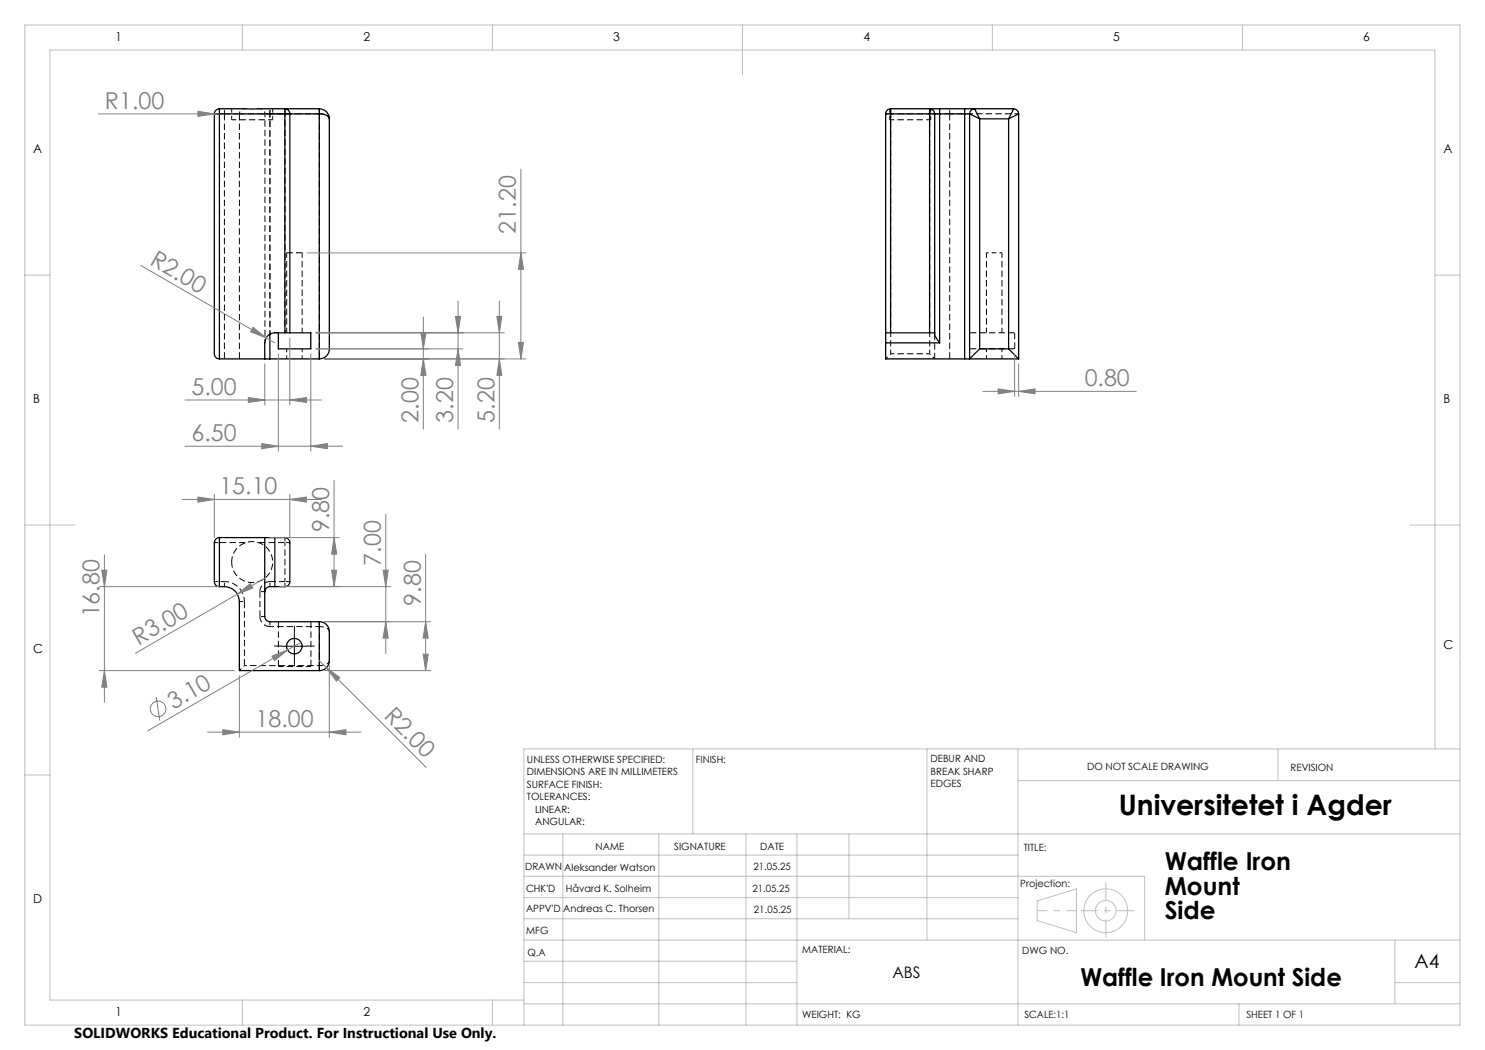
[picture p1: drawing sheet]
<svg xmlns="http://www.w3.org/2000/svg" width="297mm" height="210mm" viewBox="0 0 297 210" stroke-linecap="round" stroke-linejoin="round" font-family="sans-serif">
<path d="M46.3 24h8.2M47.9 22.8h16M177.9 24h8.2M57.3 50.6v16M197.3 50.6v16M60.4 66.6v-16M200.4 66.6v-16" fill="none" stroke="#000" stroke-width=".2" stroke-dasharray="1.3 .6" stroke-dashoffset=".3" stroke-linecap="butt"/>
<path d="M44.9 22.8h3M54 22.8h3M186.9 22.8h3M186.9 66.8v5M46.3 112.4a4.1 4.1 0 0 1 6.1-3.6 4.1 4.1 0 0 1 .3 7 4.1 4.1 0 0 1-6.3-3l-.1-.4M57 116.3h-3" fill="none" stroke="#000" stroke-width=".2" stroke-dasharray="1.3 .6" stroke-dashoffset=".1" stroke-linecap="butt"/>
<g fill="none" stroke="#000" stroke-width=".2" stroke-dasharray="1.3 .6" stroke-dashoffset=".5" stroke-linecap="butt">
<path d="M43.9 22.8h-1M43.9 22.8h1M43.9 22.8v-1M44.9 22.8v-1M46.3 21.8v2.2M54 22.8v-1M54 22.8h-1M54 22.8v44M54.5 24v-2.2M57 22.8v-1M58 22.8h-1M58 22.8h-4"/>
<path d="M63.9 22.8v-1M177.9 21.8v2.2M178.1 22.8h7.8M178.1 22.8v-1M178.1 22.8h-1M185.9 22.8v-1M186.1 24v-2.2M186.9 22.8h-1M189.9 22.8v-1M54 66.8v-44M185.9 70.8h-7.8M42.9 116.3h1"/>
<path d="M42.9 108.5h1M43.9 116.3v-7.8M43.9 117.3v-1M43.9 107.5v1M44.9 117.3v-1M44.9 116.3h-1M53 118.3h-1M54 117.3v-1M57 108.5v7.8M57 117.3v-1M57 107.5v1M58 108.5h-1"/>
<path d="M58 116.3h-1M47.9 120.3h1M53 123.3h-1M54 124.3v1M63.9 134.1v-1M63.9 125.3v7.8M63.9 124.3v1"/>
</g>
<path d="M44.9 22.8v49M63.9 22.8v49M43.9 71.8v-49M47.9 71.8v-49M189.9 71.8v-49M202.9 69.8h-9M202.9 66.6h-9M43.9 108.5h5.3M51.7 108.5h5.3M48.9 133.1v-12.8M55.7 133.3v-9M62.2 133.3v-9" fill="none" stroke="#000" stroke-width=".2" stroke-dasharray="1.3 .6" stroke-dashoffset="-.1" stroke-linecap="butt"/>
<path d="M53 22.8v45.8M57 22.8v43.8M57.3 69.8v2M60.4 71.8v-2M197.3 69.8v2M200.4 71.8v-2" fill="none" stroke="#000" stroke-width=".2" stroke-dasharray="1.3 .6" stroke-dashoffset=".6" stroke-linecap="butt"/>
<path d="M47.9 22.8a1 1 0 0 1 1-1M53 22.8a1 1 0 0 0-1-1M198.8 50.6h-1.5M200.4 50.6h-1.6M63.9 133.1h-15" fill="none" stroke="#000" stroke-width=".2" stroke-dasharray="1.3 .6" stroke-dashoffset=".8" stroke-linecap="butt"/>
<path d="M60.4 50.6h-3.1M202.9 69.8v-3.2M52 118.3v5M52 118.3a2 2 0 0 1 2-2M52 123.3a2 2 0 0 0 2 2" fill="none" stroke="#000" stroke-width=".2" stroke-dasharray="1.3 .6" stroke-linecap="butt"/>
<path d="M63.9 22.8a1.86 1.86 0 0 1 2 1M185.9 22.8v48M189.9 22.8h13.8M178.1 70.8v-48M48.9 120.3a4 4 0 0 0-4-4M54 125.3h9.9M63.9 125.3a1.86 1.86 0 0 1 2 1M65.9 132.1a1.73 1.73 0 0 1-2 1" fill="none" stroke="#000" stroke-width=".2" stroke-dasharray="1.3 .6" stroke-dashoffset=".4" stroke-linecap="butt"/>
<g fill="none" stroke="#000" stroke-width=".25">
<path d="M42.9 22.8h1M42.9 22.8v48a1.02 1.02 0 0 0 1 1M43.9 21.8a1.02 1.02 0 0 0-1 1M43.9 21.8v1M43.9 21.8h20M43.9 22.8h13.1M43.9 22.8v49M57 22.8h1M57 22.8v-1a.92 .92 0 0 1 1 1M57 22.8v43.8M58 22.8v43.8M58 22.8h5.9"/>
<path d="M63.9 21.8v1M63.9 22.8a1.84 1.84 0 0 1 2 1M63.9 21.8a1.98 1.98 0 0 1 2 2M63.9 22.8v49M65.9 23.8v46a1.99 1.99 0 0 1-2 2M177.1 22.8h1M177.1 22.8v43.8M178.1 21.8v1M178.1 21.8a1.02 1.02 0 0 0-1 1M178.1 21.8h7.8M178.1 22.8h7.8M178.1 22.8v43.8"/>
<path d="M185.9 22.8h1M185.9 21.8v1M185.9 21.8a1.09 1.09 0 0 1 1 1M185.9 21.8h2M185.9 22.8v43.8M186.9 22.8h1M186.9 22.8v43.8M187.9 21.8v1M187.9 21.8h5M187.9 22.8h5M187.9 22.8v45.8M192.9 22.8h1"/>
<path d="M192.9 21.8v1M192.9 21.8h2M192.9 22.8v49M193.9 22.8l2 1M193.9 22.8v49M194.9 21.8l1 2M194.9 21.8a1.02 1.02 0 0 0-1 1M194.9 21.8h7.8M195.9 23.8h5.8M195.9 23.8v46M201.7 23.8v46M202.7 21.8l-1 2"/>
<path d="M202.7 21.8a1.09 1.09 0 0 1 1 1M203.7 22.8l-2 1M203.7 22.8v49M43.9 71.8h9.1M53 71.8h1M54 71.8h9.9M54 66.8v5M55.7 66.6v3.2h6.5v-3.2h-4.2M57 66.6h1M57 66.6h-2a2.05 2.05 0 0 0-2 2v3.2M177.1 66.6h1M177.1 66.6v2"/>
<path d="M177.1 68.6v3.2h15.8M177.1 68.6h10.8M178.1 66.6h7.8M185.9 66.6h1M186.9 66.6v.1a1.42 1.42 0 0 0 .6 1.2l.4 .7M192.9 71.8h1M193.9 71.8h9.8M195.9 69.8l-2 2M195.9 69.8h5.8M201.7 69.8l2 2M43.9 117.3a3.2 3.2 0 0 1 4 3v13.8h16M43.9 107.5a1.02 1.02 0 0 0-1 1v7.8a1.02 1.02 0 0 0 1 1"/>
<path d="M43.9 107.5v9.8M43.9 107.5h9.1M53 107.5v15.8a1.09 1.09 0 0 0 1 1h9.9M53 107.5h2M55 117.3h-.7a1.13 1.13 0 0 0-1.3 1M55 107.5h2a1.02 1.02 0 0 1 1 1v7.8a.96 .96 0 0 1-1 1h-2M55 107.5v9.8M63.9 124.3a1.93 1.93 0 0 1 2 2v5.8a1.93 1.93 0 0 1-2 2M63.9 124.3v9.8"/>
<circle cx="58.9" cy="129.2" r="1.55"/>
</g>
<path d="M55.7 133.3h6.5" fill="none" stroke="#000" stroke-width=".2" stroke-dasharray="1.3 .6" stroke-dashoffset=".2" stroke-linecap="butt"/>
<path d="M177.1 71.8l1-1M186.9 71.8l-1-1M47.9 134.1l1-1" fill="none" stroke="#000" stroke-width=".2" stroke-dasharray="1.3 .6" stroke-dashoffset=".7" stroke-linecap="butt"/>
<g fill="none" stroke="#808080" stroke-width=".2">
<path d="M19.7 22.8h24.2M39.6 22.3l3.3 .5-3.3 .5zM104.2 33.8v38M28.2 53.1l25 14.5M61.4 50.6h43.8M104.2 50.6l.5 3.3h-1zM49.7 79.5l3.3 .5-3.3 .5zM50.6 65.5l2.6 2.1-3.1-1.3zM53 72.8v8.2M53.2 67.6l1.8 1M55.7 70.8v19.4M58 67.6v13.4"/>
<path d="M62.2 70.8v19.4M63.2 69.8h29.4M63.2 66.6h37.7M64.9 71.8h40.3M84.2 66.5h1l-.5 3.3zM84.7 71.8l.5 3.3h-1zM84.7 63.4v22.4M91.1 63.3h1l-.5 3.3zM91.6 60.2v25.6M91.6 69.8l.5 3.3h-1zM99.4 63.3h1l-.5 3.3zM99.9 60.2v25.6"/>
<path d="M99.9 71.8l.5 3.3h-1zM103.7 68.5h1l-.5 3.3zM196.6 78.3h30.7M199.6 77.8l3.3 .5-3.3 .5zM202.9 70.8v8.5M203.7 78.3l3.3-.5v1zM203.7 72.8v6.5M36.5 99.9h27.8M37 89.2h31.5M37 80h27.3M39.6 99.4l3.3 .5-3.3 .5zM42.9 98.9v8.6"/>
<path d="M52.4 88.7l3.3 .5-3.3 .5zM58 99.9l3.3-.5v1zM58 98.9v8.6M58 80l3.3-.5v1zM62.2 89.2l3.3-.5v1zM66.8 96.1v21.2M19.9 117.3h24M20.4 114h1l-.5 3.3zM20.9 111v29.5M47.4 118.8l2.7-2.1 .5 .9zM47.4 118.8l-20.3 11.9M53 115.6l-5.6 3.2"/>
<path d="M54 107.5h13.8M56 117.3h22.1M66.3 114h1l-.5 3.3zM66.8 107.5l.5 3.3h-1zM76.6 114h1l-.4 3.3zM77.2 102.8v27.9M85.1 110.8v23.3M19.9 134.1h27M20.9 134.1l.5 3.3h-1zM31.3 139.4l.7 4.7M47.9 135.1v12.4M54.4 131.2l3.1-1.2-2.6 2.1z"/>
<path d="M57.5 130l-28 16.2M60.2 128.5l-2.7 1.5M63.9 132.1l1.4 1.5M64.9 124.3h21.2M64.9 134.1h21.2M65.3 133.6l2.7 1.9-.7 .7zM65.3 133.6l19.9 19.9M65.9 133.1v14.4M77.2 124.3l.4 3.3h-1zM84.6 130.8h1.1l-.6 3.3zM85.1 124.3l.6 3.3h-1.1zM41.5 146.4h30.7"/>
<path d="M44.6 145.9l3.3 .5-3.3 .6zM65.9 146.4l3.3-.5v1.1z"/>
<circle cx="31.6" cy="141.8" r="1.55"/>
</g>
<g fill="none" stroke="#c0c0c0" stroke-width=".2">
<path d="M5 5h287v200h-287zM48.5 5v5M98.5 5v5M148.5 5v10M198.5 5v5M248.5 5v5M5 55h5M287 55h5M5 105h10M282 105h10M5 155h5M138.6 149.8v17"/>
<path d="M185.4 149.8v38.2M203.6 149.8v55.2M203.6 156.1h88.4M255.6 149.8v6.3M287 149.8v-139.8h-277v190h94.8M292 149.8h-187.2v55.2M104.8 166.8h187.2M104.8 175.3h124.1v12.7M104.8 179.5h98.8M104.8 171h98.8M112.6 166.8v38.2M131.8 166.8v38.2"/>
<path d="M149.2 166.8v38.2M159.4 166.8v38.2M169.8 166.8v17M104.8 183.8h98.8M104.8 196.5h54.6M104.8 192.3h54.6M104.8 188h187.2M207.4 180.2l7.9-2.4v8.7l-7.9-2.4zM279 196.5h13M279 188v12.8M48.5 200v5M98.5 200v5"/>
<path d="M104.8 200.8h187.2M247.8 200.8v4.2"/>
<circle cx="221.2" cy="182.2" r="4.4"/>
<circle cx="221.2" cy="182.1" r="2.06"/>
</g>
<path d="M56.4 129.2h-1.6M58.9 126.7v-1.5M58.9 131.7v1.6M61.4 129.2h1.5" fill="none" stroke="#000" stroke-width=".2" stroke-dasharray="15.2 1.3 1.3 1.3" stroke-linecap="butt"/>
<path d="M207.5 182.1h7.8" fill="none" stroke="#c0c0c0" stroke-width=".2" stroke-dasharray="15.2 1.3 1.3 1.3" stroke-dashoffset="13.2" stroke-linecap="butt"/>
<path d="M221.2 176.5v11" fill="none" stroke="#c0c0c0" stroke-width=".2" stroke-dasharray="15.2 1.3 1.3 1.3" stroke-dashoffset="11.6" stroke-linecap="butt"/>
<path d="M216.1 182.1h10.8" fill="none" stroke="#c0c0c0" stroke-width=".2" stroke-dasharray="15.2 1.3 1.3 1.3" stroke-dashoffset="11.8" stroke-linecap="butt"/>
<path d="M56.4 129.2h5M58.9 126.7v5" fill="none" stroke="#000" stroke-width=".2"/>
<g fill="#808080">
<path d="M50.6 65.5l2.6 2.1-3.1-1.3z"/>
<path d="M39.6 22.3l3.3 .5-3.3 .5z"/>
<path d="M54.4 131.2l3.1-1.2-2.6 2.1z"/>
<path d="M47.4 118.8l2.7-2.1 .5 .9z"/>
<path d="M65.3 133.6l2.7 1.9-.7 .7z"/>
<path d="M65.9 146.4l3.3-.5v1.1zM44.6 145.9l3.3 .5-3.3 .6zM58 99.9l3.3-.5v1zM39.6 99.4l3.3 .5-3.3 .5z"/>
<path d="M52.4 88.7l3.3 .5-3.3 .5zM62.2 89.2l3.3-.5v1z"/>
<path d="M49.7 79.5l3.3 .5-3.3 .5zM58 80l3.3-.5v1z"/>
<path d="M91.6 69.8l.5 3.3h-1zM91.1 63.3h1l-.5 3.3zM99.9 71.8l.5 3.3h-1zM99.4 63.3h1l-.5 3.3zM77.2 124.3l.4 3.3h-1zM76.6 114h1l-.4 3.3zM20.9 134.1l.5 3.3h-1zM20.4 114h1l-.5 3.3z"/>
<path d="M84.2 66.5h1l-.5 3.3zM84.7 71.8l.5 3.3h-1zM104.2 50.6l.5 3.3h-1zM103.7 68.5h1l-.5 3.3zM85.1 124.3l.6 3.3h-1.1zM84.6 130.8h1.1l-.6 3.3zM66.8 107.5l.5 3.3h-1zM66.3 114h1l-.5 3.3z"/>
<path d="M199.6 77.8l3.3 .5-3.3 .5zM203.7 78.3l3.3-.5v1z"/>
</g>
<text font-size="5.6" x="223.7" y="163">Universitetet i Agder</text>
<g font-size="4.9">
<text x="232.9" y="174">Waffle Iron</text>
<text x="232.9" y="178.9">Mount</text>
<text x="232.9" y="183.9">Side</text>
<text x="216.1" y="197.1">Waffle Iron Mount Side</text>
</g>
<g font-size="4.7" fill="#808080">
<text x="21" y="21.8">R1.00</text>
<text x="103.2" y="46.7" transform="rotate(-90 103.2 46.7)">21.20</text>
<text x="29.8" y="52.9" transform="rotate(30 29.8 52.9)">R2.00</text>
<text x="216.9" y="77.2">0.80</text>
<text x="38.3" y="79">5.00</text>
<text x="38.3" y="88.2">6.50</text>
<text x="83.7" y="84.5" transform="rotate(-90 83.7 84.5)">2.00</text>
<text x="90.6" y="84.5" transform="rotate(-90 90.6 84.5)">3.20</text>
<text x="98.9" y="84.5" transform="rotate(-90 98.9 84.5)">5.20</text>
<text x="43.9" y="98.9">15.10</text>
<text x="65.8" y="106.4" transform="rotate(-90 65.8 106.4)">9.80</text>
<text x="76.1" y="113.2" transform="rotate(-90 76.1 113.2)">7.00</text>
<text x="19.9" y="123.5" transform="rotate(-90 19.9 123.5)">16.80</text>
<text x="84.1" y="121.2" transform="rotate(-90 84.1 121.2)">9.80</text>
<text x="27.7" y="129.1" transform="rotate(-30 27.7 129.1)">R3.00</text>
<text x="34.7" y="142" transform="rotate(-30 34.7 142)">3.10</text>
<text x="76.6" y="143.5" transform="rotate(45 76.6 143.5)">R2.00</text>
<text x="51.1" y="145.4">18.00</text>
</g>
<text font-size="3.9" x="282.9" y="193.6">A4</text>
<text font-size="3.2" x="178.5" y="195.7">ABS</text>
<text font-size="2.9" x="14.9" y="207.6">SOLIDWORKS Educational Product. For Instructional Use Only.</text>
<g font-size="2.5">
<text x="23.1" y="8.2">1</text>
<text x="72.7" y="8.2">2</text>
<text x="122.7" y="8.2">3</text>
<text x="172.7" y="8.2">4</text>
<text x="222.7" y="8.2">5</text>
<text x="272.7" y="8.2">6</text>
<text x="6.7" y="30.7">A</text>
<text x="288.7" y="30.7">A</text>
<text x="6.7" y="80.7">B</text>
<text x="288.7" y="80.7">B</text>
<text x="6.7" y="130.7">C</text>
<text x="288.7" y="129.7">C</text>
<text x="6.7" y="180.7">D</text>
<text x="23.1" y="203.2">1</text>
<text x="72.7" y="203.2">2</text>
</g>
<g font-size="2">
<text x="105.4" y="152.6">UNLESS OTHERWISE SPECIFIED:</text>
<text x="105.4" y="155.1">DIMENSIONS ARE IN MILLIMETERS</text>
<text x="139.2" y="152.6">FINISH:</text>
<text x="186.1" y="152.5">DEBUR AND</text>
<text x="186.1" y="155">BREAK SHARP</text>
<text x="217.4" y="154">DO NOT SCALE DRAWING</text>
<text x="258.1" y="154.2">REVISION</text>
<text x="105.4" y="157.6">SURFACE FINISH:</text>
<text x="105.4" y="160.1">TOLERANCES:</text>
<text x="186.1" y="157.5">EDGES</text>
<text x="107" y="162.6">LINEAR:</text>
<text x="107" y="165.1">ANGULAR:</text>
<text x="119.1" y="170">NAME</text>
<text x="134.8" y="169.9">SIGNATURE</text>
<text x="150.7" y="173.9">21.05.25</text>
<text x="152" y="169.9">DATE</text>
<text x="204.8" y="170.2">TITLE:</text>
<text x="105" y="174.1">DRAWN</text>
<text x="105.2" y="178.3">CHK'D</text>
<text x="112.9" y="174.1">Aleksander Watson</text>
<text x="113.2" y="178.3">Håvard K. Solheim</text>
<text x="150.5" y="178.3">21.05.25</text>
<text x="204.1" y="177.4">Projection:</text>
<text x="105.2" y="182.4">APPV'D</text>
<text x="112.6" y="182.4">Andreas C. Thorsen</text>
<text x="150.8" y="182.6">21.05.25</text>
<text x="105.3" y="186.8">MFG</text>
<text x="105.5" y="191.1">Q.A</text>
<text x="160.5" y="190.5">MATERIAL:</text>
<text x="204.4" y="190.8">DWG NO.</text>
<text x="160.4" y="203.5">WEIGHT: KG</text>
<text x="204.9" y="203.6">SCALE:1:1</text>
<text x="249.3" y="203.6">SHEET 1 OF 1</text>
</g>
</svg>
